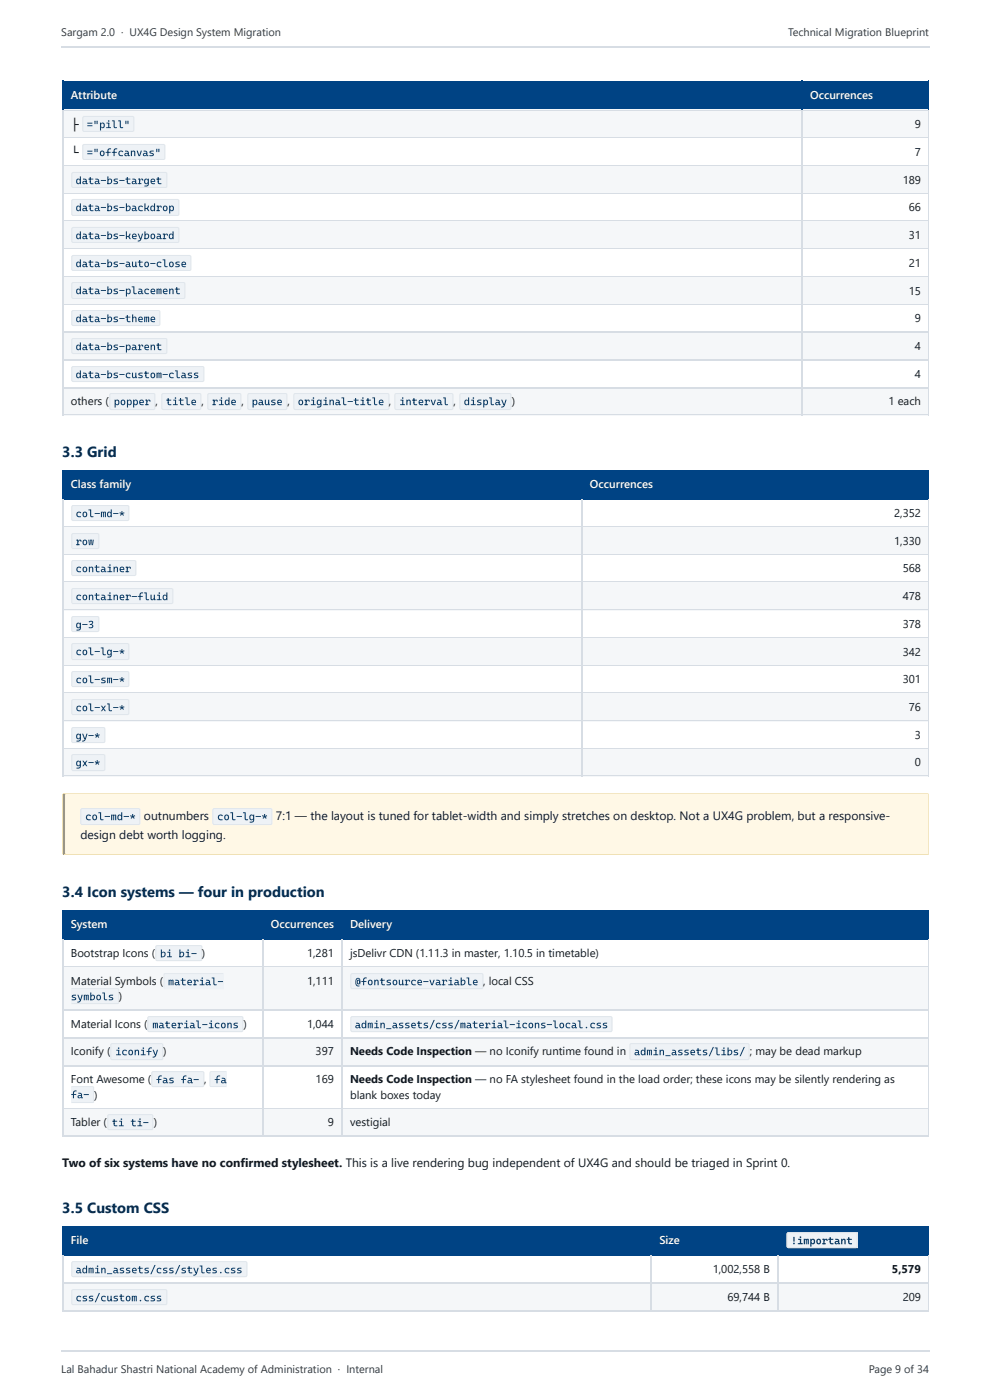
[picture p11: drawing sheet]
<svg xmlns="http://www.w3.org/2000/svg" width="210mm" height="297mm" viewBox="0 0 210 297" stroke-linecap="round" stroke-linejoin="round" font-family="sans-serif">
<g fill="#004384">
<path d="M13.4 17.4h157v6h-157z"/>
<path d="M170.4 17.4h26.9v6h-26.9z"/>
</g>
<g fill="#f5f7f9">
<path d="M13.4 23.4h157v5.9h-157z"/>
<path d="M170.4 23.4h26.9v5.9h-26.9z"/>
<path d="M13.4 35.3h157v5.7h-157z"/>
<path d="M170.4 35.3h26.9v5.7h-26.9z"/>
<path d="M13.4 46.9h157v6h-157z"/>
<path d="M170.4 46.9h26.9v6h-26.9z"/>
<path d="M13.4 58.6h157v6h-157z"/>
<path d="M170.4 58.6h26.9v6h-26.9z"/>
<path d="M13.4 70.5h157v6h-157z"/>
<path d="M170.4 70.5h26.9v6h-26.9z"/>
<path d="M13.4 82.2h157v5.9h-157z"/>
<path d="M170.4 82.2h26.9v5.9h-26.9z"/>
</g>
<path d="M13.2 17.3h184.1M13.3 17.2v6.4M170.3 17.2v6.4M197.2 17.2v6.4M13.2 23.5h184.1" fill="none" stroke="#004384" stroke-width=".21"/>
<g fill="none" stroke="#d7dde4" stroke-width=".21">
<path d="M13.2 23.5h184.1M13.2 29.2h184.1M13.2 35.1h184.1M13.3 23.6v64.5M170.3 23.6v64.5M197.2 23.6v64.5M13.2 41.1h184.1M13.2 46.8h184.1M13.2 52.8h184.1M13.2 58.7h184.1M13.2 64.7h184.1M13.2 70.4h184.1"/>
<path d="M13.2 76.4h184.1M13.2 82.3h184.1M13.2 88h184.1"/>
</g>
<g fill="#004384">
<path d="M13.4 99.8h110.1v6.2h-110.1z"/>
<path d="M123.5 99.8h73.8v6.2h-73.8z"/>
</g>
<g fill="#f5f7f9">
<path d="M13.4 111.7h110.1v6h-110.1z"/>
<path d="M123.5 111.7h73.8v6h-73.8z"/>
<path d="M13.4 123.6h110.1v6h-110.1z"/>
<path d="M123.5 123.6h73.8v6h-73.8z"/>
<path d="M13.4 135.3h110.1v6h-110.1z"/>
<path d="M123.5 135.3h73.8v6h-73.8z"/>
<path d="M13.4 147.2h110.1v5.9h-110.1z"/>
<path d="M123.5 147.2h73.8v5.9h-73.8z"/>
<path d="M13.4 158.9h110.1v5.9h-110.1z"/>
<path d="M123.5 158.9h73.8v5.9h-73.8z"/>
</g>
<path d="M13.2 99.9h184.1M13.3 99.8v6.2M123.6 99.8v6.2M197.2 99.8v6.2M13.2 105.9h184.1" fill="none" stroke="#004384" stroke-width=".21"/>
<g fill="none" stroke="#d7dde4" stroke-width=".21">
<path d="M13.2 111.8h184.1M13.2 117.8h184.1M13.3 106v58.8M123.6 106v58.8M197.2 106v58.8M13.2 123.5h184.1M13.2 129.5h184.1M13.2 135.4h184.1M13.2 141.4h184.1M13.2 147.1h184.1M13.2 153h184.1M13.2 159h184.1"/>
<path d="M13.2 164.7h184.1"/>
</g>
<path d="M13.6 168.6l183.4-.1 .3 .4v12.3l-.3 .3h-183.3z" fill="#fff8e6"/>
<path d="M13.2 168.6h184.1M13.2 181.4h184.1" fill="none" stroke="#f0dfae" stroke-width=".37"/>
<path d="M197.2 168.4v13.2" fill="none" stroke="#f0dfae" stroke-width=".25"/>
<path d="M13.2 168.4h.7v13.2h-.7z" fill="#b8860b"/>
<g fill="#004384">
<path d="M13.4 193.3h42.5v6.2h-42.5z"/>
<path d="M55.9 193.3h16.8v6.2h-16.8z"/>
<path d="M72.7 193.3h124.6v6.2h-124.6z"/>
</g>
<g fill="#f5f7f9">
<path d="M13.4 205.2h42.5v9.3h-42.5z"/>
<path d="M55.9 205.2h16.8v9.3h-16.8z"/>
<path d="M72.7 205.2h124.6v9.3h-124.6z"/>
<path d="M13.4 220.3h42.5v5.9h-42.5z"/>
<path d="M55.9 220.3h16.8v5.9h-16.8z"/>
<path d="M72.7 220.3h124.6v5.9h-124.6z"/>
<path d="M13.4 235.4h42.5v5.9h-42.5z"/>
<path d="M55.9 235.4h16.8v5.9h-16.8z"/>
<path d="M72.7 235.4h124.6v5.9h-124.6z"/>
</g>
<path d="M13.2 193.4h184.1M13.2 199.3h184.1M13.3 193.3v6.2M55.8 193.3v6.2M72.6 193.3v6.2M197.2 193.3v6.2" fill="none" stroke="#004384" stroke-width=".21"/>
<path d="M13.3 199.5v41.8M55.8 199.5v41.8M72.6 199.5v41.8M197.2 199.5v41.8M13.2 205.3h184.1M13.2 214.4h184.1M13.2 220.4h184.1M13.2 226.3h184.1M13.2 235.5h184.1M13.2 241.2h184.1" fill="none" stroke="#d7dde4" stroke-width=".21"/>
<g fill="#004384">
<path d="M13.4 260.4h124.9v6.2h-124.9z"/>
<path d="M138.3 260.4h27v6.2h-27z"/>
<path d="M165.3 260.4h32v6.2h-32z"/>
</g>
<g fill="#f5f7f9">
<path d="M13.4 272.5h124.9v5.8h-124.9z"/>
<path d="M138.3 272.5h27v5.8h-27z"/>
<path d="M165.3 272.5h32v5.8h-32z"/>
</g>
<path d="M13.2 260.5h184.1M13.2 266.5h184.1M13.3 260.4v6.2M138.2 260.4v6.2M165.2 260.4v6.2M197.2 260.4v6.2" fill="none" stroke="#004384" stroke-width=".21"/>
<path d="M13.2 272.4h184.1M13.2 278.4h184.1M13.3 266.6v11.7M138.2 266.6v11.7M165.2 266.6v11.7M197.2 266.6v11.7" fill="none" stroke="#d7dde4" stroke-width=".21"/>
<path d="M17.6 24.8l.3-.2h10.3l.3 .4v2.7l-.4 .3h-10.3l-.3-.4v-2.5z" fill="#eef2f6"/>
<path d="M17.7 24.8h10.5l.2 .3v2.6l-.3 .2h-10.3l-.2-.3z" fill="none" stroke="#e0e6ec" stroke-width=".21"/>
<path d="M17.6 30.7l.3-.1h16.9l.3 .3v2.7l-.4 .4h-16.9l-.3-.4v-2.6z" fill="#eef2f6"/>
<path d="M17.7 30.8l17-.1 .3 .3v2.6l-.3 .3h-16.8l-.3-.3z" fill="none" stroke="#e0e6ec" stroke-width=".21"/>
<path d="M15.3 36.7l.3-.2h19.6l.3 .4v2.7l-.4 .3h-19.6l-.4-.4v-2.5z" fill="#eef2f6"/>
<path d="M15.3 36.7l19.8-.1 .3 .4v2.5l-.3 .3h-19.5l-.4-.3z" fill="none" stroke="#e0e6ec" stroke-width=".21"/>
<path d="M15.3 42.4l.3-.1h22.1l.4 .3v2.9l-.4 .4h-22.2l-.4-.4v-2.8z" fill="#eef2f6"/>
<path d="M15.3 42.5l22.4-.1 .3 .3v2.8l-.3 .3h-22.1l-.4-.3z" fill="none" stroke="#e0e6ec" stroke-width=".21"/>
<path d="M15.3 48.3l.3-.1h22.1l.4 .4v2.7l-.4 .3h-22.2l-.4-.4v-2.6z" fill="#eef2f6"/>
<path d="M15.3 48.4l22.4-.1 .3 .3v2.6l-.3 .3h-22.1l-.4-.3z" fill="none" stroke="#e0e6ec" stroke-width=".21"/>
<path d="M15.3 54.3l.3-.1h24.7l.3 .3v2.7l-.4 .4-24.7-.1-.4-.4v-2.5z" fill="#eef2f6"/>
<path d="M15.3 54.4l24.9-.1 .3 .3v2.5l-.3 .4h-24.6l-.4-.4z" fill="none" stroke="#e0e6ec" stroke-width=".21"/>
<path d="M15.3 60l.3-.1h23.4l.3 .3v3l-.4 .3h-23.4l-.4-.4v-2.8z" fill="#eef2f6"/>
<path d="M15.3 60.1l23.6-.1 .4 .3v2.8l-.4 .3h-23.3l-.4-.3z" fill="none" stroke="#e0e6ec" stroke-width=".21"/>
<path d="M15.3 66l.3-.2 18.1 .1 .3 .3v2.7l-.4 .3h-18.1l-.4-.4v-2.5z" fill="#eef2f6"/>
<path d="M15.3 66l18.3-.1 .3 .4v2.5l-.3 .3h-18l-.4-.3z" fill="none" stroke="#e0e6ec" stroke-width=".21"/>
<path d="M15.3 71.9l.3-.1h19.6l.3 .3v2.7l-.4 .4h-19.6l-.4-.4v-2.6z" fill="#eef2f6"/>
<path d="M15.3 72l19.8-.1 .3 .3v2.6l-.3 .3h-19.5l-.4-.3z" fill="none" stroke="#e0e6ec" stroke-width=".21"/>
<path d="M15.3 77.9l.3-.2h27.5l.3 .4v2.7l-.4 .3h-27.5l-.4-.4v-2.5z" fill="#eef2f6"/>
<path d="M15.3 77.9l27.7-.1 .3 .4v2.5l-.3 .3h-27.4l-.4-.3z" fill="none" stroke="#e0e6ec" stroke-width=".21"/>
<path d="M23.3 83.6l.3-.1h9.1l.3 .4v2.9l-.4 .3h-9.1l-.3-.4v-2.8z" fill="#eef2f6"/>
<path d="M23.4 83.7l9.3-.1 .2 .3v2.9l-.3 .2h-9.1l-.2-.3z" fill="none" stroke="#e0e6ec" stroke-width=".21"/>
<path d="M34.4 83.6l.3-.1h7.8l.3 .4-.1 2.9-.4 .3h-7.8l-.2-.4v-2.8z" fill="#eef2f6"/>
<path d="M34.5 83.7l8-.1 .1 .3v2.9l-.3 .2h-7.7l-.2-.3z" fill="none" stroke="#e0e6ec" stroke-width=".21"/>
<path d="M44.2 83.6l.3-.1h6.5l.3 .4-.1 2.9-.4 .3h-6.5l-.3-.4v-2.8z" fill="#eef2f6"/>
<path d="M44.2 83.7l6.8-.1 .1 .3v2.9l-.3 .2h-6.5l-.2-.3z" fill="none" stroke="#e0e6ec" stroke-width=".21"/>
<path d="M52.7 83.6l.3-.1h7.8l.2 .4v2.9l-.4 .3h-7.8l-.3-.4v-2.8z" fill="#eef2f6"/>
<path d="M52.7 83.7l8-.1 .2 .3v2.9l-.3 .2h-7.8l-.2-.3z" fill="none" stroke="#e0e6ec" stroke-width=".21"/>
<path d="M62.4 83.6l.3-.1h19.6l.4 .3v2.9l-.4 .4h-19.7l-.3-.4v-2.8z" fill="#eef2f6"/>
<path d="M62.5 83.7l19.8-.1 .3 .3v2.8l-.3 .3h-19.6l-.3-.3z" fill="none" stroke="#e0e6ec" stroke-width=".21"/>
<path d="M83.9 83.6l.3-.1h11.7l.4 .3v2.9l-.4 .4h-11.8l-.3-.4v-2.8z" fill="#eef2f6"/>
<path d="M84 83.7l12-.1 .2 .3v2.9l-.3 .2h-11.8l-.2-.3z" fill="none" stroke="#e0e6ec" stroke-width=".21"/>
<path d="M97.7 83.6l.3-.1h10.3l.3 .3v2.9l-.4 .4h-10.3l-.3-.4v-2.8z" fill="#eef2f6"/>
<path d="M97.8 83.7l10.5-.1 .2 .3v2.9l-.3 .2h-10.3l-.2-.3z" fill="none" stroke="#e0e6ec" stroke-width=".21"/>
<path d="M15.3 107.4l.3-.1h11.5l.4 .3v2.7l-.5 .4h-11.5l-.4-.5v-2.5z" fill="#eef2f6"/>
<path d="M15.3 107.5l11.9-.1 .2 .3-.1 2.7-.3 .2-11.6-.1-.2-.3z" fill="none" stroke="#e0e6ec" stroke-width=".21"/>
<path d="M15.3 113.3l.3-.1h5.2l.3 .4v2.7l-.4 .3h-5.3l-.3-.4v-2.6z" fill="#eef2f6"/>
<path d="M15.3 113.4l5.5-.1 .2 .3v2.7l-.3 .2h-5.3l-.2-.3z" fill="none" stroke="#e0e6ec" stroke-width=".21"/>
<path d="M15.3 119.1l.3-.2 13 .1 .3 .3v2.7l-.4 .3h-13l-.4-.4v-2.5z" fill="#eef2f6"/>
<path d="M15.3 119.1h13.3l.2 .3v2.6l-.3 .2h-13.1l-.2-.3z" fill="none" stroke="#e0e6ec" stroke-width=".21"/>
<path d="M15.3 125l.3-.1h20.9l.3 .3v2.8l-.4 .3h-20.9l-.4-.4v-2.6z" fill="#eef2f6"/>
<path d="M15.3 125.1l21.1-.1 .3 .3v2.6l-.3 .3h-20.8l-.4-.3z" fill="none" stroke="#e0e6ec" stroke-width=".21"/>
<path d="M15.3 131l.3-.2 5.2 .1 .3 .4v2.7l-.4 .2h-5.3l-.3-.4v-2.5z" fill="#eef2f6"/>
<path d="M15.3 131h5.5l.2 .3v2.6l-.3 .2h-5.3l-.2-.3z" fill="none" stroke="#e0e6ec" stroke-width=".21"/>
<path d="M15.3 136.7l.3-.1h11.5l.4 .3v2.9l-.5 .4h-11.5l-.4-.4v-2.8z" fill="#eef2f6"/>
<path d="M15.3 136.8l11.9-.1 .2 .3-.1 2.9-.3 .2h-11.6l-.2-.3z" fill="none" stroke="#e0e6ec" stroke-width=".21"/>
<path d="M15.3 142.7l.3-.2h11.5l.4 .4v2.7l-.5 .3h-11.5l-.4-.4v-2.5z" fill="#eef2f6"/>
<path d="M15.3 142.7h11.9l.2 .3-.1 2.6-.3 .2h-11.6l-.2-.3z" fill="none" stroke="#e0e6ec" stroke-width=".21"/>
<path d="M15.3 148.6l.3-.1h11.5l.4 .3v2.7l-.5 .4h-11.5l-.4-.5v-2.5z" fill="#eef2f6"/>
<path d="M15.3 148.7l11.9-.1 .2 .3-.1 2.7-.3 .2-11.6-.1-.2-.3z" fill="none" stroke="#e0e6ec" stroke-width=".21"/>
<path d="M15.3 154.5l.3-.1 6.5 .1 .3 .3-.1 2.8-.4 .2h-6.5l-.3-.4v-2.6z" fill="#eef2f6"/>
<path d="M15.3 154.6h6.8l.2 .2-.1 2.7-.3 .2h-6.5l-.2-.3z" fill="none" stroke="#e0e6ec" stroke-width=".21"/>
<path d="M15.3 160.3l.3-.1h6.5l.3 .4-.1 2.9-.4 .3-6.5-.1-.3-.4v-2.7z" fill="#eef2f6"/>
<path d="M15.3 160.4l6.8-.1 .2 .3-.1 2.9-.3 .2-6.5-.1-.2-.3z" fill="none" stroke="#e0e6ec" stroke-width=".21"/>
<path d="M17.2 171.8l.3-.2h12l.3 .4v2.9l-.4 .3h-12l-.3-.4v-2.7z" fill="#eef2f6"/>
<path d="M17.3 171.8h12.2l.2 .3v2.8l-.3 .2h-12l-.2-.3z" fill="none" stroke="#e0e6ec" stroke-width=".21"/>
<path d="M45.2 171.8l.3-.2h12l.3 .4v2.9l-.4 .3h-12l-.3-.4v-2.7z" fill="#eef2f6"/>
<path d="M45.3 171.8h12.2l.2 .3v2.8l-.3 .2h-12l-.2-.3z" fill="none" stroke="#e0e6ec" stroke-width=".21"/>
<path d="M33.1 200.9l.3-.2h9.2l.4 .4v2.7l-.5 .3h-9.2l-.3-.4v-2.5z" fill="#eef2f6"/>
<path d="M33.2 200.9h9.5l.2 .3-.1 2.6-.3 .2h-9.2l-.2-.3z" fill="none" stroke="#e0e6ec" stroke-width=".21"/>
<path d="M34.8 206.8l.3-.1h12.4v3.4h-12.5l-.3-.4v-2.6z" fill="#eef2f6"/>
<path d="M34.7 206.9h12.7M34.9 206.7v3.4" fill="none" stroke="#e0e6ec" stroke-width=".37"/>
<path d="M15.1 209.9h9.9l.3 .3v2.7l-.4 .4h-9.8z" fill="#eef2f6"/>
<path d="M15.1 210h10.2M15.1 213.1h10.2M25.2 209.9v3.4" fill="none" stroke="#e0e6ec" stroke-width=".37"/>
<path d="M74.5 206.8l.3-.1h27.5l.4 .3v2.7l-.5 .4h-27.5l-.3-.4v-2.6z" fill="#eef2f6"/>
<path d="M74.6 206.9l27.6-.1 .4 .3v2.6l-.4 .3h-27.4l-.3-.3z" fill="none" stroke="#e0e6ec" stroke-width=".21"/>
<path d="M31.4 215.9l.3-.1h19.6l.4 .4v2.7l-.4 .3h-19.7l-.3-.4v-2.6z" fill="#eef2f6"/>
<path d="M31.5 216l19.8-.1 .3 .3v2.6l-.3 .3h-19.6l-.3-.3z" fill="none" stroke="#e0e6ec" stroke-width=".21"/>
<path d="M74.5 215.9l.3-.1h54.8l.5 .4v2.6l-.2 .3-.3 .1h-54.8l-.3-.1-.1-.3v-2.6z" fill="#eef2f6"/>
<path d="M74.6 216l55-.1 .4 .3v2.6l-.4 .3h-54.8l-.3-.3z" fill="none" stroke="#e0e6ec" stroke-width=".21"/>
<path d="M23.5 221.7l.4-.2 10.4 .1 .4 .3v2.9l-.4 .4h-10.5l-.4-.5v-2.7z" fill="#eef2f6"/>
<path d="M23.6 221.7h10.8l.2 .3v2.9l-.3 .2-10.6-.1-.2-.3z" fill="none" stroke="#e0e6ec" stroke-width=".21"/>
<path d="M133.8 221.7l.3-.2 24.7 .1 .4 .3v2.9l-.5 .4h-24.7l-.3-.5v-2.7z" fill="#eef2f6"/>
<path d="M133.9 221.7h24.8l.4 .3v2.7l-.4 .4h-24.6l-.3-.4z" fill="none" stroke="#e0e6ec" stroke-width=".21"/>
<path d="M32.3 227.6l.3-.1h10.5l.3 .3v2.8l-.4 .3h-10.5l-.4-.4v-2.6z" fill="#eef2f6"/>
<path d="M32.3 227.7l10.8-.1 .2 .3v2.7l-.3 .2h-10.6l-.2-.3z" fill="none" stroke="#e0e6ec" stroke-width=".21"/>
<path d="M44.6 227.6l.3-.1h3.2v3.4h-3.2l-.3-.1-.1-.3v-2.6z" fill="#eef2f6"/>
<path d="M44.5 227.7h3.6M44.5 230.7h3.6M44.6 227.5v3.4" fill="none" stroke="#e0e6ec" stroke-width=".37"/>
<path d="M15.1 230.7l4.7 .1 .2 .3v3l-.4 .2h-4.5z" fill="#eef2f6"/>
<path d="M15.1 230.9h4.9M15.1 234.1h4.9M19.8 230.7v3.6" fill="none" stroke="#e0e6ec" stroke-width=".37"/>
<path d="M22.9 236.8l.3-.2 9.1 .1 .3 .4-.1 2.7-.4 .2h-9l-.3-.4v-2.5z" fill="#eef2f6"/>
<path d="M23 236.8h9.3l.2 .3-.1 2.6-.3 .2h-9l-.2-.3z" fill="none" stroke="#e0e6ec" stroke-width=".21"/>
<path d="M167.1 261.8l.3-.1h14.8v3.4h-14.8l-.4-.4v-2.6z" fill="#eef2f6"/>
<path d="M167.2 261.9l14.6-.1 .2 .3v2.7l-.3 .2h-14.4l-.2-.3z" fill="none" stroke="#e0e6ec" stroke-width=".21"/>
<path d="M15.3 268l.3-.1h36.5l.4 .3v2.6l-.1 .3-.3 .2h-36.5l-.3-.2-.2-.3v-2.5z" fill="#eef2f6"/>
<path d="M15.3 268.1l36.8-.1 .3 .3v2.5l-.3 .3h-36.5l-.4-.3z" fill="none" stroke="#e0e6ec" stroke-width=".21"/>
<path d="M15.3 273.9l.3-.1h19.6l.3 .3v2.8l-.4 .3h-19.6l-.4-.4v-2.6z" fill="#eef2f6"/>
<path d="M15.3 274l19.8-.1 .3 .3v2.6l-.3 .3h-19.5l-.4-.3z" fill="none" stroke="#e0e6ec" stroke-width=".21"/>
<path d="M13 9.9h184.4M13 286.9h184.4" fill="none" stroke="#d7dde4" stroke-width=".26"/>
<g font-size="3.1" fill="#00294f">
<text x="13.2" y="97.1">3.3 Grid</text>
<text x="13.2" y="190.5">3.4 Icon systems — four in production</text>
<text x="13.2" y="257.7">3.5 Custom CSS</text>
</g>
<g font-size="2.6" fill="#12181f">
<text x="17.1" y="178.2">design debt worth logging.</text>
<text x="30.6" y="174.2">outnumbers</text>
<text x="58.6" y="174.2">7:1 — the layout is tuned for tablet-width and simply stretches on desktop. Not a UX4G problem, but a responsive-</text>
<text x="13.2" y="247.9">Two of six systems have no confirmed stylesheet. This is a live rendering bug independent of UX4G and should be triaged in Sprint 0.</text>
</g>
<g font-size="2.4" fill="#fff">
<text x="15" y="21">Attribute</text>
<text x="172" y="21">Occurrences</text>
<text x="15" y="103.7">Class family</text>
<text x="125.3" y="103.7">Occurrences</text>
<text x="15" y="197.1">System</text>
<text x="57.5" y="197.1">Occurrences</text>
<text x="74.3" y="197.1">Delivery</text>
<text x="15" y="264.2">File</text>
<text x="140" y="264.2">Size</text>
</g>
<g font-size="2.4" fill="#12181f">
<text x="15" y="27.2">├</text>
<text x="194.3" y="27.2">9</text>
<text x="15" y="33.1">└</text>
<text x="194.3" y="33.1">7</text>
<text x="191.7" y="39.1">189</text>
<text x="193" y="44.8">66</text>
<text x="193" y="50.8">31</text>
<text x="193" y="56.7">21</text>
<text x="193" y="62.7">15</text>
<text x="194.3" y="68.4">9</text>
<text x="194.3" y="74.3">4</text>
<text x="194.3" y="80.3">4</text>
<text x="15" y="86">others (</text>
<text x="33" y="86">,</text>
<text x="42.8" y="86">,</text>
<text x="51.3" y="86">,</text>
<text x="61" y="86">,</text>
<text x="82.6" y="86">,</text>
<text x="96.3" y="86">,</text>
<text x="108.7" y="86">)</text>
<text x="188.7" y="86">1 each</text>
<text x="189.9" y="109.8">2,352</text>
<text x="189.9" y="115.8">1,330</text>
<text x="191.7" y="121.5">568</text>
<text x="191.7" y="127.4">478</text>
<text x="191.7" y="133.4">378</text>
<text x="191.7" y="139.3">342</text>
<text x="191.7" y="145.1">301</text>
<text x="193" y="151">76</text>
<text x="194.3" y="157">3</text>
<text x="194.3" y="162.7">0</text>
<text x="15" y="203.3">Bootstrap Icons (</text>
<text x="65.2" y="203.3">1,281</text>
<text x="74.3" y="203.3">jsDelivr CDN (1.11.3 in master, 1.10.5 in timetable)</text>
<text x="15" y="209.2">Material Symbols (</text>
<text x="65.2" y="209.2">1,111</text>
<text x="102.6" y="209.2">,</text>
<text x="103.8" y="209.2">local CSS</text>
<text x="25.2" y="212.4">)</text>
<text x="15" y="218.4">Material Icons (</text>
<text x="51.7" y="218.4">)</text>
<text x="65.2" y="218.4">1,044</text>
<text x="15" y="224.1">Iconify (</text>
<text x="34.7" y="224.1">)</text>
<text x="67" y="224.1">397</text>
<text x="74.3" y="224.1">Needs Code Inspection — no Iconify runtime found in</text>
<text x="159.3" y="224.1">;</text>
<text x="160.4" y="224.1">may be dead markup</text>
<text x="15" y="230">Font Awesome (</text>
<text x="20" y="233.4">)</text>
<text x="43.3" y="230">,</text>
<text x="67" y="230">169</text>
<text x="74.3" y="230">Needs Code Inspection — no FA stylesheet found in the load order; these icons may be silently rendering as</text>
<text x="74.3" y="233.4">blank boxes today</text>
<text x="15" y="239.2">Tabler (</text>
<text x="32.6" y="239.2">)</text>
<text x="69.6" y="239.2">9</text>
<text x="74.3" y="239.2">vestigial</text>
<text x="151.3" y="270.4">1,002,558 B</text>
<text x="189.4" y="270.4">5,579</text>
<text x="154.5" y="276.4">69,744 B</text>
<text x="191.7" y="276.4">209</text>
</g>
<g font-size="2.3" fill="#343a40">
<text x="13" y="7.7">Sargam 2.0 · UX4G Design System Migration</text>
<text x="167.3" y="7.7">Technical Migration Blueprint</text>
<text x="13" y="291.6">Lal Bahadur Shastri National Academy of Administration · Internal</text>
<text x="184.5" y="291.6">Page 9 of 34</text>
</g>
<g font-size="2.3" fill="#0f3d63">
<text x="18.1" y="174.2">col-md-*</text>
<text x="46.1" y="174.2">col-lg-*</text>
</g>
<g font-size="2.2" fill="#0f3d63">
<text x="18.4" y="27.2">=&quot;pill&quot;</text>
<text x="18.4" y="33.2">=&quot;offcanvas&quot;</text>
<text x="16.1" y="39.1">data-bs-target</text>
<text x="16.1" y="44.8">data-bs-backdrop</text>
<text x="16.1" y="50.8">data-bs-keyboard</text>
<text x="16.1" y="56.7">data-bs-auto-close</text>
<text x="16.1" y="62.5">data-bs-placement</text>
<text x="16.1" y="68.4">data-bs-theme</text>
<text x="16.1" y="74.4">data-bs-parent</text>
<text x="16.1" y="80.3">data-bs-custom-class</text>
<text x="24.1" y="86">popper</text>
<text x="35.2" y="86">title</text>
<text x="45" y="86">ride</text>
<text x="53.4" y="86">pause</text>
<text x="63.2" y="86">original-title</text>
<text x="84.8" y="86">interval</text>
<text x="98.5" y="86">display</text>
<text x="16.1" y="109.8">col-md-*</text>
<text x="16.1" y="115.8">row</text>
<text x="16.1" y="121.5">container</text>
<text x="16.1" y="127.5">container-fluid</text>
<text x="16.1" y="133.4">g-3</text>
<text x="16.1" y="139.2">col-lg-*</text>
<text x="16.1" y="145.1">col-sm-*</text>
<text x="16.1" y="151.1">col-xl-*</text>
<text x="16.1" y="157">gy-*</text>
<text x="16.1" y="162.7">gx-*</text>
<text x="34" y="203.3">bi bi- )</text>
<text x="35.7" y="209.3">material-</text>
<text x="75.3" y="209.3">@fontsource-variable</text>
<text x="15" y="212.4">symbols</text>
<text x="32.3" y="218.4">material-icons</text>
<text x="75.3" y="218.4">admin_assets/css/material-icons-local.css</text>
<text x="24.5" y="224.1">iconify</text>
<text x="134.6" y="224.1">admin_assets/libs/</text>
<text x="15" y="233.3">fa-</text>
<text x="33.1" y="230.1">fas fa-</text>
<text x="45.5" y="230.1">fa</text>
<text x="23.8" y="239.2">ti ti-</text>
<text x="167.9" y="264.3">!important</text>
<text x="16.1" y="270.4">admin_assets/css/styles.css</text>
<text x="16.1" y="276.4">css/custom.css</text>
</g>
</svg>
